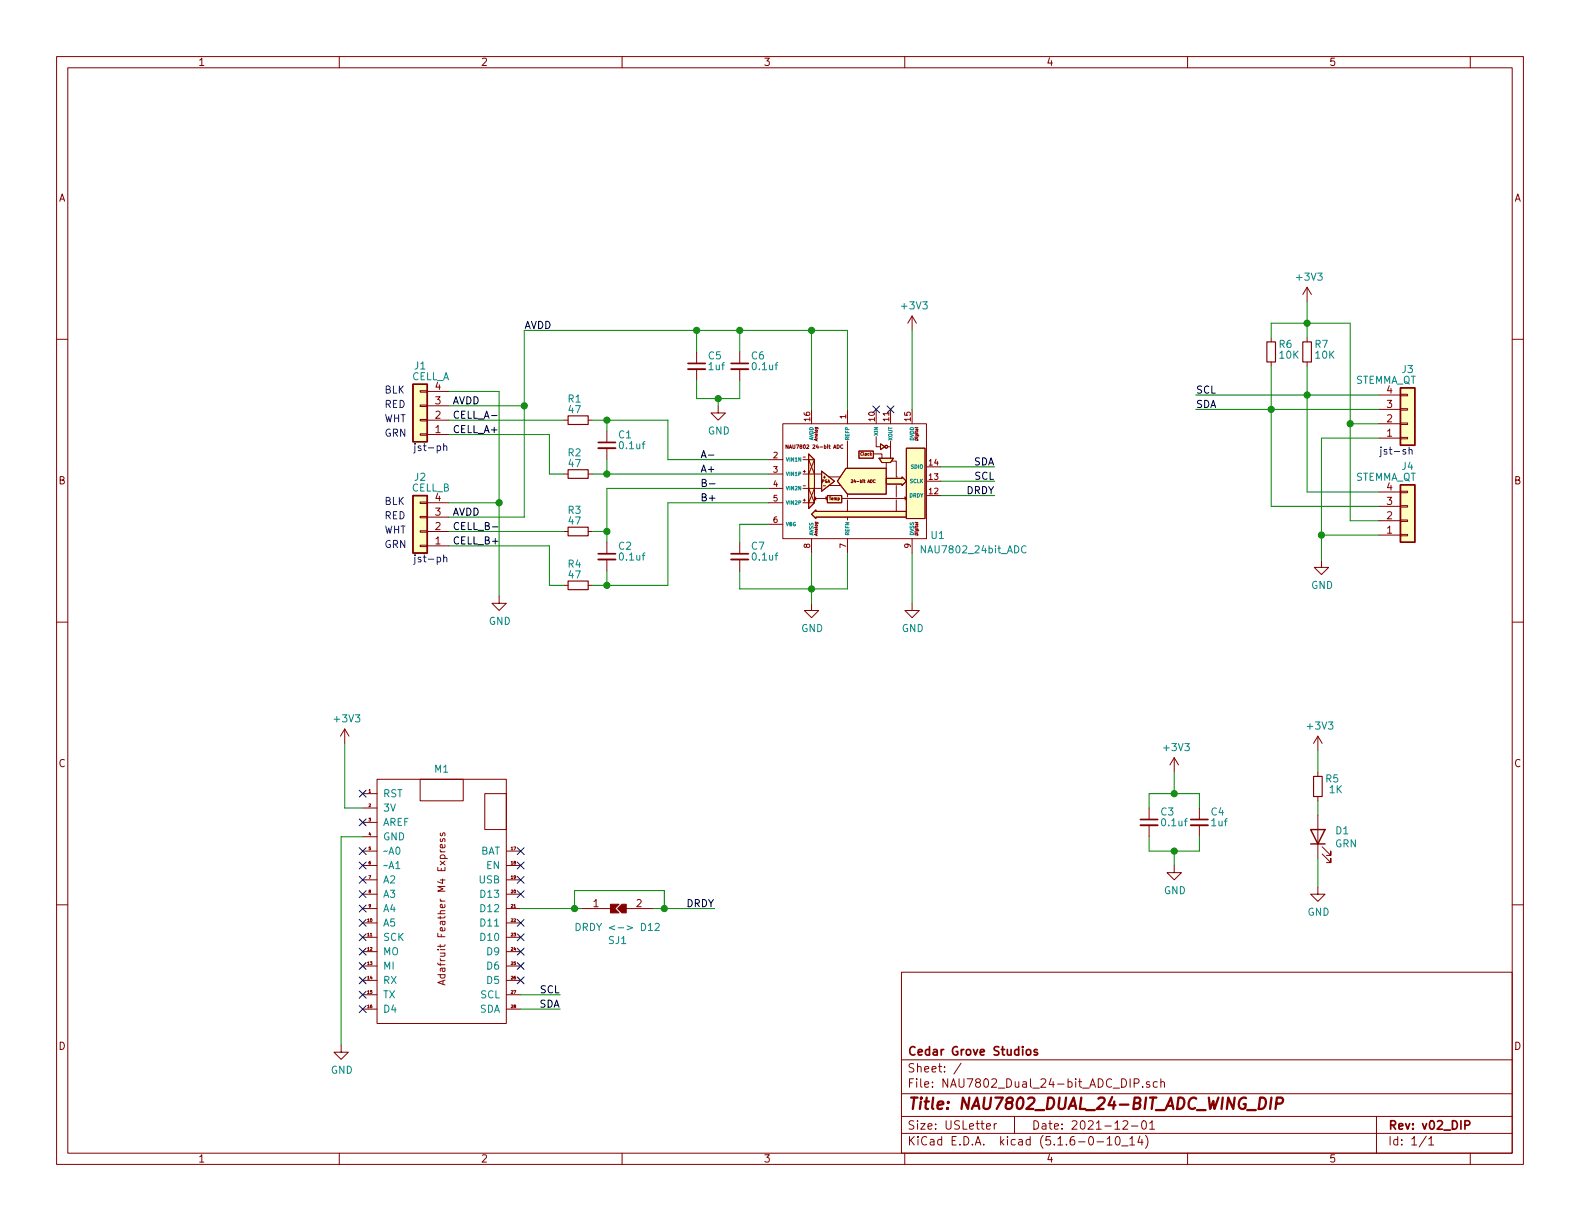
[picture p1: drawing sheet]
<svg xmlns="http://www.w3.org/2000/svg" width="279mm" height="216mm" viewBox="0 0 279 216" stroke-linecap="round" stroke-linejoin="round" font-family="sans-serif">
<g fill="none" stroke="#840000" stroke-width=".18">
<path d="M10 10h259.4v195.9h-259.4zM12 12h255.4v191.9h-255.4zM60 10v2M110 10v2M160 10v2M210 10v2M260 10v2M10 60h2M161.3 55.9v2.5M161.3 55.9l-.8 1.3M161.3 55.9l.8 1.3M224.8 59.7v.8"/>
<path d="M231.1 50.8v2.5M231.1 59.7v.8M231.1 50.8l-.7 1.3M231.1 50.8l.8 1.3M267.4 60h2M74.3 69.1h1.3v.2h-1.3zM74.3 71.6h1.3v.3h-1.3zM74.3 76.7h1.3v.3h-1.3zM74.3 74.2h1.3v.2h-1.3zM75.6 74.3h3.8M75.6 76.8h3.8M75.6 71.8h3.8"/>
<path d="M75.6 69.2h3.8M99.7 74.3h.8M104 74.3h.8M107.3 76.2v2M107.3 79.2v2.1M123.2 62.2v2.1M123.2 65.3v2M127 71.8v1.2h1.3l-1.3 1.3-1.3-1.3h1.3M130.8 62.2v2.1M130.8 65.3v2M138.4 74.9h25.4v20.4h-25.4zM139.4 78.7v.6l-.4-.6v.6"/>
<path d="M143.5 72.4v2.5M149 78.7a.28 .28 0 0 0-.4 .3 .28 .28 0 0 0 .4 .2M149.9 72.4v2.5M149.9 78v4.8M151.9 79.8h2.5v1.2h-2.5zM154.9 77.2v1.8h.8M154.9 72.4v2.5M155.7 78.5l.8 .5-.8 .5zM157.5 78v1h-.5M157.5 72.4v2.5M157.5 79v2M160.3 79.2h3.3v12.5h-3.3z"/>
<path d="M161.3 72.4v2.5M224.8 64v.8M231.1 64v.8M243.8 77.5h3.8M243.8 74.9h3.8M243.8 72.4h3.8M243.8 69.9h3.8M247.6 69.7h1.3v.3h-1.3zM247.6 72.3h1.3v.2h-1.3zM247.6 77.3h1.3v.3h-1.3zM247.6 74.8h1.3v.3h-1.3zM74.3 88.8h1.3v.2h-1.3z"/>
<path d="M74.3 91.3h1.3v.3h-1.3zM74.3 96.4h1.3v.2h-1.3zM74.3 93.9h1.3v.2h-1.3zM75.6 88.9h3.8M75.6 94h3.8M75.6 96.5h3.8M75.6 91.4h3.8M99.7 83.8h.8M99.7 94h.8M104 83.8h.8M104 94h.8M107.3 95.9v2"/>
<path d="M107.3 98.9v2.1M130.8 95.9v2M130.8 98.9v2.1M135.9 88.9h2.5M135.9 86.4h2.5M135.9 83.8h2.5M135.9 81.3h2.5M135.9 92.7h2.5M142 88.9h1M142 86.4h3.3M142 83.8h3.3M142 81.3h2l-1 2.5"/>
<path d="M143 80.3l1 1v7.6l-1 1zM143 86.4l1 2.5h-1M143 81.3l1 2.5M143.5 95.3v2.5M144 86.4l-1 2.5M144.3 90.2v.2h16v1h-16v.3l-.8-.8zM144.3 87.9l-.3 .2 .3 .3-.3-.3h2.3l-.3-.2 .3 .2-.3 .3M145.3 83.3l2.3 1.8-2.3 1.8zM146.3 87.6h2.5v1.3h-2.5zM146.6 85.9h2M146.6 84.3h2M148.8 88.1h11.5l-.3-.2 .3 .2-.3 .3"/>
<path d="M149.6 82.8h7.1v4.6h-6.8l-1.8-2.3zM149.9 87.4v.5M149.9 88.4v2M149.9 91.4v.5M149.9 95.3v2.5M150.5 84.9l.3 .1-.3 .3h.3M154.4 80.3h1.6v.7M154.8 84.9a.24 .24 0 0 0-.4 .2 .24 .24 0 0 0 .4 .2M155.4 81h2.6l-.5 .8h-1.5zM156.7 84.6h2.8v-.3l.8 .8-.8 .8v-.3h-2.8zM156.7 81.8v1M157.7 81.5h.8v2.8"/>
<path d="M158.5 84.3h.1M158.5 85.9v2M158.5 88.4v2M161.3 95.3v2.5M163.8 87.6h2.6M163.8 85.1h2.6M163.8 82.6h2.6M233.7 99.1v1.2h1.2l-1.2 1.3-1.3-1.3h1.3M243.8 94.6h3.8M243.8 92.1h3.8M243.8 89.5h3.8M243.8 87h3.8"/>
<path d="M247.6 86.9h1.3v.2h-1.3zM247.6 89.4h1.3v.3h-1.3zM247.6 94.5h1.3v.2h-1.3zM247.6 91.9h1.3v.3h-1.3zM10 110h2M88.3 105.4v1.3h1.2l-1.2 1.3-1.3-1.3h1.3M99.7 103.5h.8M104 103.5h.8M143.5 106.7v1.3h1.3l-1.3 1.2-1.3-1.2h1.3M161.3 106.7v1.3h1.3l-1.3 1.2-1.3-1.2h1.3M267.4 110h2M61 128.9l-.8 1.3"/>
<path d="M61 128.9v2.5M61 128.9l.7 1.3M66.7 137.8h22.8v43.2h-22.8zM74.3 137.8h7.6v3.8h-7.6zM207.6 134l-.7 1.3M207.6 134v2.5M207.6 134l.8 1.3M233 130.2v2.5M233 136.5v.8M233 130.2l-.7 1.2M233 130.2l.8 1.2M10 160h2"/>
<path d="M64.1 140.3h2.6M64.1 150.5h2.6M64.1 153h2.6M64.1 155.6h2.6M64.1 142.9h2.6M64.1 158.1h2.6M64.1 145.4h2.6M64.1 148h2.6M77.9 148.3v.3l.1 .2h.2l.1-.5h.3v.5M77.9 147.3v.3l.1 .2 .2-.1 .1-.4h.3v.5M78.6 149.4l.1 .3-.2 .2h-.6v-.5l.3-.1 .1 .6M85.7 140.3h3.8v6.4h-3.8z"/>
<path d="M89.5 150.5h2.6M89.5 153h2.6M89.5 155.6h2.6M89.5 158.1h2.6M203.2 142.9v2M203.2 145.9v2.1M207.6 153v1.3h1.3l-1.3 1.3-1.2-1.3h1.2M212.1 142.9v2M212.1 145.9v2.1M233 156.8v1.3h1.3l-1.3 1.3-1.2-1.3h1.2M233 140.8v.8M233 144.1v7.7"/>
<path d="M233.8 151l1.5 1.5v-.7v.7h-.7M233.8 149.7l1.5 1.6v-.8v.8h-.7M267.4 160h2M64.1 160.7h2.6M64.1 163.2h2.6M64.1 165.7h2.6M64.1 168.3h2.6M64.1 170.8h2.6M64.1 173.4h2.6M64.1 175.9h2.6M64.1 178.4h2.6M78.3 173.4v.6"/>
<path d="M78.7 173.3l-1.3 .4 1.3 .5M89.5 160.7h2.6M89.5 163.2h2.6M89.5 165.7h2.6M89.5 168.3h2.6M89.5 170.8h2.6M89.5 173.4h2.6M89.5 175.9h2.6M89.5 178.4h2.6M102.9 160.7h5M110.5 160.7h5.1M159.4 171.9h108v32h-108z"/>
<path d="M60.3 184.8v1.3h1.3l-1.3 1.2-1.2-1.2h1.2M159.4 197.4h108M159.4 193.4h108M159.4 187.4h108M170 188l-1.3 1.9M174.4 199.2l.8-.2-.1-.2-.4-.1-.3 .2 .1 .7h.6M175.8 198.7v1M176.2 198.7l-.3 .1-.1 .2M179.4 197.4v3M198.6 198.3l.2-.1h.4l.2 .4-.9 1.1h.9M200.1 199.1h1.1M200.6 191.5h.7l.1-.2-.1-.5h-.7v1.5"/>
<path d="M202 198.3l.4-.1a.94 .94 0 0 1 0 1.5 .82 .82 0 0 1-.4-1.4zM202.1 192.1v.2M203.3 191.3h-.4l-.2 .2 .1 .2 .5 .1v.4h-.6M203.3 198.6l.4-.4v1.5M203.3 199.7h.9M204.6 191.3h-.4l-.3 .2 .1 .6 .2 .2 .4-.1M205.3 191.4l.2-.1h.3l.1 1M205.3 190.8v1.5M243.4 197.4v6.5M60 203.9v2M110 203.9v2M159.4 200.4h108"/>
<path d="M160 203.9v2M194 201.9h1.1M195.8 201.4l.4-.4v1.5M195.8 202.5h.8M197.4 201.1l.3-.1a.94 .94 0 0 1 0 1.5 .79 .79 0 0 1-.3-1.4zM198.3 202.6h1.2M199.8 201.4l.4-.4v1.5M199.8 202.5h.8M201.6 200.9l-.4 1.1h.9M201.9 201.5v1M202.6 200.8a1.71 1.71 0 0 1 0 2.2M210 203.9v2"/>
<path d="M252.2 200.9l-1.2 1.9M252.7 201.4l.4-.4v1.5M252.7 202.5h.8M260 203.9v2"/>
<circle cx="156.7" cy="79" r=".25"/>
</g>
<path d="M105.8 78.2h3M121.7 64.3h3M129.3 64.3h3M105.8 97.9h3M129.3 97.9h3M201.7 144.9h3M210.6 144.9h3M181.6 185.7l.2-.1 .4 .1v.7l-.2 .2-.4-.2zM183.4 185.6h-.3l-.2 .2v.2l.5 .1v.4h-.5M259.1 199l.7-.1 .1-.2-.1-.4-.2-.1h-.5v1.5" fill="none" stroke="#840000" stroke-width=".3"/>
<path d="M222.8 194.1h.5a1.09 1.09 0 0 1 .6 1.1 1.09 1.09 0 0 1-.8 .9h-.5zM224.8 194.1l-.2 2M225.7 195.1h.7a.58 .58 0 0 0 .5-.4 .58 .58 0 0 0-.3-.6h-.8l-.2 2" fill="none" stroke="#840000" stroke-width=".41"/>
<g fill="#ffffc2" stroke="#ffffc2" stroke-width=".18">
<path d="M146.3 87.6h2.5v1.3h-2.5z"/>
<path d="M151.9 79.8h2.5v1.2h-2.5z"/>
<path d="M160.3 79.2h3.3v12.5h-3.3z"/>
<path d="M155.7 78.5l.8 .5-.8 .5z"/>
<path d="M155.4 81h2.6l-.5 .8h-1.5z"/>
<path d="M156.7 84.6h2.8v-.3l.8 .8-.8 .8v-.3h-2.8z"/>
<path d="M144.3 90.2v.2h16v1h-16v.3l-.8-.8z"/>
<path d="M145.3 83.3l2.3 1.8-2.3 1.8z"/>
<path d="M143 80.3l1 1v7.6l-1 1z"/>
<path d="M149.6 82.8h7.1v4.6h-6.8l-1.8-2.3z"/>
<path d="M73 67.9h2.6v10.2h-2.6z"/>
<path d="M73 87.6h2.6v10.2h-2.6z"/>
<path d="M247.6 85.7h2.6v10.2h-2.6z"/>
<path d="M247.6 68.6h2.6v10.1h-2.6z"/>
<circle cx="156.7" cy="79" r=".25"/>
</g>
<path d="M181.4 96.6a.6 .6 0 0 0-.8 .4 .6 .6 0 0 0 .6 .8l.2-.2M70 152.7l.4-.4v1.3M70 153.6h.7M70.1 149.9l.2-.1a.69 .69 0 0 1 .4 .6 .69 .69 0 0 1-.4 .7l-.2-.2-.1-.3zM101.9 163.3a.64 .64 0 0 1 .7 .6 .64 .64 0 0 1-.7 .6zM115.8 163.4l.5-.1 .2 .1 .1 .2-.1 .2-.7 .7h.8" fill="none" stroke="#008484" stroke-width=".18"/>
<path d="M100.5 73.5h3.5v1.6h-3.5zM224 60.5h1.6v3.5h-1.6zM230.4 60.5h1.5v3.5h-1.5zM100.5 83.1h3.5v1.5h-3.5zM100.5 93.2h3.5v1.5h-3.5zM100.5 102.7h3.5v1.6h-3.5zM232.3 137.3h1.5v3.5h-1.5z" fill="none" stroke="#840000" stroke-width=".2"/>
<path d="M105.8 79.2h3M121.7 65.3h3M129.3 65.3h3M105.8 98.9h3M129.3 98.9h3M201.7 145.9h3M210.6 145.9h3" fill="none" stroke="#840000" stroke-width=".33"/>
<path d="M73 67.9h2.6v10.2h-2.6zM247.6 68.6h2.6v10.1h-2.6zM73 87.6h2.6v10.2h-2.6zM247.6 85.7h2.6v10.2h-2.6zM231.8 146.7h2.5l-1.3 2.5zM231.8 149.2h2.5" fill="none" stroke="#840000" stroke-width=".25"/>
<g fill="#840000" stroke="#840000" stroke-width=".18">
<path d="M110 159.9h.7v1.5h-.7l-.8-.7z"/>
<path d="M107.9 159.9h1.6l-.8 .8 .8 .7h-1.6z"/>
</g>
<g fill="none" stroke="#008400" stroke-width=".18">
<path d="M123.2 58.4v3.8M130.8 58.4v3.8M143.5 58.4v14M161.3 58.4v14M224.8 59.7v-2.5h14v34.9h5M231.1 53.3v6.4M79.4 69.2h8.9v36.2M79.4 76.8h17.8v7h2.5M79.4 74.3h20.3M79.4 71.8h13.3M104.8 74.3h13.3v7h17.8M107.3 74.3v1.9"/>
<path d="M123.2 67.3v3.2h7.6v-3.2M127 70.5v1.3M149.9 72.4v-14h-57.2v33h-13.3M211.5 72.4h32.3M211.5 69.9h32.3M224.8 64.8v24.7h19M231.1 64.8v22.2h12.7M238.8 74.9h5M243.8 77.5h-10.1v21.6M79.4 96.5h17.8v7h2.5M79.4 88.9h8.9M79.4 94h20.3"/>
<path d="M104.8 83.8h31.1M104.8 94h2.5M107.3 81.3v2.5M135.9 92.7h-5.1v3.2M135.9 86.4h-28.6v9.5M135.9 88.9h-17.8v14.6h-13.3M143.5 97.8v8.9M149.9 97.8v6.3h-19.1v-3.1M161.3 97.8v8.9M166.4 87.6h9.5M166.4 85.1h9.5M166.4 82.6h9.5"/>
<path d="M233.7 94.6h10.1M107.3 101v2.5M61 131.4v11.5h3.1M207.6 136.5v3.8M233 132.7v3.8M64.1 148h-3.8v36.8M203.2 142.9v-2.6h8.9v2.6M203.2 148v2.5h8.9v-2.5M207.6 150.5v2.5M233 141.6v2.5M233 151.8v5M92.1 160.7h10.8"/>
<path d="M92.1 178.4h7M92.1 175.9h7M101.6 160.7v-3.2h15.9v3.2M115.6 160.7h10.8"/>
</g>
<path d="M86.9 73.5h1M87.1 93.2h1M124.2 85.4l.5-.1 .2-.2-.1-.2-.6-.1v1.2h.5l.2-.1v-.3l-.3-.2M125.3 80.5h.9M125.5 85.5h.9" fill="none" stroke="#000" stroke-width=".18"/>
<path d="M77.3 78.9l.4-.1 .2 .3-.1 .5h-.5M78.5 79l.2-.2 .2 .1 .1 .8M78.5 78.4v1.3M248.6 79.5h-.3l-.2 .2v.1l.5 .2v.3h-.5M249.2 79.6l.2-.1h.3v.8M249.2 79v1.3M77.3 98.6l.4-.1 .2 .3-.1 .5h-.5M78.5 98.7l.2-.2 .2 .1 .1 .8M78.5 98.1v1.3" fill="none" stroke="#0000c2" stroke-width=".18"/>
<g fill="#008400" stroke="#008400" stroke-width=".25">
<circle cx="231.1" cy="57.2" r=".51"/>
<circle cx="238.8" cy="74.9" r=".51"/>
<circle cx="233.7" cy="94.6" r=".51"/>
<circle cx="224.8" cy="72.4" r=".51"/>
<circle cx="88.3" cy="88.9" r=".51"/>
<circle cx="101.6" cy="160.7" r=".51"/>
<circle cx="127" cy="70.5" r=".51"/>
<circle cx="117.5" cy="160.7" r=".51"/>
<circle cx="207.6" cy="150.5" r=".51"/>
<circle cx="130.8" cy="58.4" r=".51"/>
<circle cx="92.7" cy="71.8" r=".51"/>
<circle cx="143.5" cy="58.4" r=".51"/>
<circle cx="107.3" cy="83.8" r=".51"/>
<circle cx="107.3" cy="94" r=".51"/>
<circle cx="107.3" cy="103.5" r=".51"/>
<circle cx="207.6" cy="140.3" r=".51"/>
<circle cx="231.1" cy="69.9" r=".51"/>
<circle cx="143.5" cy="104.1" r=".51"/>
<circle cx="107.3" cy="74.3" r=".51"/>
<circle cx="123.2" cy="58.4" r=".51"/>
</g>
<g fill="none" stroke="#000084" stroke-width=".18">
<path d="M154.3 71.8l1.2 1.2M155.5 71.8l-1.2 1.2M156.9 71.8l1.2 1.2M158.1 71.8l-1.2 1.2M63.5 139.7l1.2 1.2M64.7 139.7l-1.2 1.2M63.5 157.5l1.2 1.2M63.5 155l1.2 1.2M63.5 152.4l1.2 1.2M63.5 149.9l1.2 1.2M63.5 144.8l1.2 1.2M64.7 157.5l-1.2 1.2"/>
<path d="M64.7 155l-1.2 1.2M64.7 152.4l-1.2 1.2M64.7 149.9l-1.2 1.2M64.7 144.8l-1.2 1.2M91.5 157.5l1.2 1.2M91.5 155l1.2 1.2M91.5 152.4l1.2 1.2M91.5 149.9l1.2 1.2M92.7 157.5l-1.2 1.2M92.7 155l-1.2 1.2M92.7 152.4l-1.2 1.2M92.7 149.9l-1.2 1.2"/>
<path d="M63.5 175.3l1.2 1.2M63.5 172.7l1.2 1.3M63.5 170.2l1.2 1.2M63.5 167.7l1.2 1.2M63.5 165.1l1.2 1.2M63.5 162.6l1.2 1.2M63.5 160l1.2 1.3M63.5 177.8l1.2 1.2M64.7 175.3l-1.2 1.2M64.7 172.7l-1.2 1.3M64.7 170.2l-1.2 1.2M64.7 167.7l-1.2 1.2"/>
<path d="M64.7 165.1l-1.2 1.2M64.7 162.6l-1.2 1.2M64.7 160l-1.2 1.3M64.7 177.8l-1.2 1.2M91.5 172.7l1.2 1.3M91.5 170.2l1.2 1.2M91.5 167.7l1.2 1.2M91.5 165.1l1.2 1.2M91.5 162.6l1.2 1.2M92.7 172.7l-1.2 1.3M92.7 170.2l-1.2 1.2M92.7 167.7l-1.2 1.2"/>
<path d="M92.7 165.1l-1.2 1.2M92.7 162.6l-1.2 1.2"/>
</g>
<text font-size="2.8" fill="#840000" x="160.4" y="196.2">Title: NAU7802_DUAL_24-BIT_ADC_WING_DIP</text>
<g font-size="2.1" fill="#840000">
<text x="160.4" y="189.6">Sheet: /</text>
<text x="160.4" y="186.6">Cedar Grove Studios</text>
<text x="160.4" y="192.3">File: NAU7802_Dual_24-bit_ADC_DIP.sch</text>
<text x="160.4" y="202.5">KiCad E.D.A. kicad (5.1.6-0-10_14)</text>
<text x="160.4" y="199.7">Size: USLetter</text>
<text x="182.4" y="199.7">Date: 2021-12-01</text>
<text x="245.4" y="199.7">Rev: v02_DIP</text>
<text x="245.4" y="202.5">Id: 1/1</text>
</g>
<g font-size="1.8" fill="#840000">
<text x="35" y="11.6">1</text>
<text x="85" y="11.6">2</text>
<text x="135" y="11.6">3</text>
<text x="185" y="11.6">4</text>
<text x="235" y="11.6">5</text>
<text x="10.4" y="35.6">A</text>
<text x="267.8" y="35.6">A</text>
<text x="77" y="71.5">3</text>
<text x="245.3" y="69.6">4</text>
<text x="77" y="76.6">1</text>
<text x="77" y="74">2</text>
<text x="245.3" y="77.2">1</text>
<text x="245.3" y="74.7">2</text>
<text x="245.3" y="72.1">3</text>
<text x="10.4" y="85.6">B</text>
<text x="245.3" y="89.3">3</text>
<text x="245.3" y="86.7">4</text>
<text x="267.8" y="85.6">B</text>
<text x="77" y="93.7">2</text>
<text x="77" y="91.2">3</text>
<text x="245.3" y="94.4">1</text>
<text x="245.3" y="91.8">2</text>
<text x="77" y="96.3">1</text>
<text x="10.4" y="135.6">C</text>
<text x="267.8" y="135.6">C</text>
<text x="104.9" y="160.4">1</text>
<text x="112.5" y="160.4">2</text>
<text x="78.8" y="172.6" transform="rotate(-90 78.8 172.6)">Adafruit Feather M4 Express</text>
<text x="10.4" y="185.6">D</text>
<text x="267.8" y="185.6">D</text>
<text x="35" y="205.5">1</text>
<text x="85" y="205.5">2</text>
<text x="135" y="205.5">3</text>
<text x="185" y="205.5">4</text>
<text x="235" y="205.5">5</text>
</g>
<g font-size="1.8" fill="#008484">
<text x="229.4" y="49.6">+3V3</text>
<text x="159.6" y="54.7">+3V3</text>
<text x="73.3" y="65.3">J1</text>
<text x="125.3" y="63.6">C5</text>
<text x="125.4" y="65.5">1uf</text>
<text x="132.9" y="63.6">C6</text>
<text x="133.2" y="65.5">0.1uf</text>
<text x="226.2" y="61.5">R6</text>
<text x="226.3" y="63.4">10K</text>
<text x="232.6" y="61.5">R7</text>
<text x="232.7" y="63.4">10K</text>
<text x="248" y="66">J3</text>
<text x="72.7" y="67.2">CELL_A</text>
<text x="77" y="69">4</text>
<text x="100.5" y="71.2">R1</text>
<text x="239.6" y="67.9">STEMMA_QT</text>
<text x="100.6" y="73.1">47</text>
<text x="109.4" y="77.5">C1</text>
<text x="125.2" y="76.8">GND</text>
<text x="100.5" y="80.7">R2</text>
<text x="100.6" y="82.6">47</text>
<text x="109.7" y="79.4">0.1uf</text>
<text x="248" y="83.1">J4</text>
<text x="72.8" y="86.9">CELL_B</text>
<text x="73.3" y="85">J2</text>
<text x="77" y="88.6">4</text>
<text x="239.6" y="85">STEMMA_QT</text>
<text x="100.5" y="90.9">R3</text>
<text x="100.6" y="92.8">47</text>
<text x="164.7" y="95.3">U1</text>
<text x="100.5" y="100.4">R4</text>
<text x="109.4" y="97.2">C2</text>
<text x="109.7" y="99.1">0.1uf</text>
<text x="132.9" y="97.2">C7</text>
<text x="133.2" y="99.1">0.1uf</text>
<text x="163.3" y="97.8">NAU7802_24bit_ADC</text>
<text x="100.6" y="102.3">47</text>
<text x="231.9" y="104.1">GND</text>
<text x="86.4" y="110.5">GND</text>
<text x="141.7" y="111.8">GND</text>
<text x="159.5" y="111.8">GND</text>
<text x="59.3" y="127.7">+3V3</text>
<text x="231.3" y="129">+3V3</text>
<text x="76.9" y="136.6">M1</text>
<text x="205.9" y="132.8">+3V3</text>
<text x="67.7" y="141">RST</text>
<text x="67.7" y="143.5">3V</text>
<text x="234.5" y="138.4">R5</text>
<text x="235.1" y="140.3">1K</text>
<text x="67.7" y="146">AREF</text>
<text x="67.7" y="148.6">GND</text>
<text x="205.3" y="144.2">C3</text>
<text x="205.6" y="146.1">0.1uf</text>
<text x="214.2" y="144.2">C4</text>
<text x="214.3" y="146.1">1uf</text>
<text x="236.1" y="149.8">GRN</text>
<text x="236.2" y="147.5">D1</text>
<text x="67.7" y="151.1">A0</text>
<text x="67.7" y="153.7">A1</text>
<text x="84.9" y="151.1">BAT</text>
<text x="86.1" y="153.7">EN</text>
<text x="67.7" y="156.2">A2</text>
<text x="67.7" y="158.8">A3</text>
<text x="67.7" y="161.3">A4</text>
<text x="84.8" y="156.2">USB</text>
<text x="85.3" y="158.8">D13</text>
<text x="85.3" y="161.3">D12</text>
<text x="205.8" y="158.1">GND</text>
<text x="231.2" y="161.9">GND</text>
<text x="67.7" y="163.8">A5</text>
<text x="67.7" y="166.4">SCK</text>
<text x="85.3" y="163.8">D11</text>
<text x="85.3" y="166.4">D10</text>
<text x="103.3" y="164.6">DRDY &lt;-&gt; D12</text>
<text x="107.6" y="166.9">SJ1</text>
<text x="67.7" y="168.9">MO</text>
<text x="67.7" y="171.4">MI</text>
<text x="67.7" y="174">RX</text>
<text x="86.3" y="168.9">D9</text>
<text x="86.3" y="171.4">D6</text>
<text x="86.3" y="174">D5</text>
<text x="67.7" y="176.5">TX</text>
<text x="67.7" y="179.1">D4</text>
<text x="84.8" y="179.1">SDA</text>
<text x="85" y="176.5">SCL</text>
<text x="58.5" y="189.9">GND</text>
</g>
<g font-size="1.8">
<text x="92.7" y="58.2">AVDD</text>
<text x="80" y="71.5">AVDD</text>
<text x="211.5" y="69.6">SCL</text>
<text x="80" y="76.6">CELL_A+</text>
<text x="80" y="74">CELL_A-</text>
<text x="211.5" y="72.1">SDA</text>
<text x="123.8" y="83.6">A+</text>
<text x="123.8" y="81">A-</text>
<text x="172.2" y="82.3">SDA</text>
<text x="123.8" y="88.6">B+</text>
<text x="170.9" y="87.4">DRDY</text>
<text x="172.4" y="84.8">SCL</text>
<text x="80" y="91.2">AVDD</text>
<text x="80" y="93.7">CELL_B-</text>
<text x="80" y="96.3">CELL_B+</text>
<text x="121.4" y="160.4">DRDY</text>
<text x="95.3" y="178.2">SDA</text>
<text x="95.5" y="175.6">SCL</text>
</g>
<g font-size="1.8" fill="#0000c2">
<text x="67.9" y="69.6">BLK</text>
<text x="67.9" y="74.7">WHT</text>
<text x="67.9" y="77.2">GRN</text>
<text x="67.9" y="72.1">RED</text>
<text x="73" y="79.8">jst-ph</text>
<text x="243.8" y="80.4">jst-sh</text>
<text x="67.9" y="89.3">BLK</text>
<text x="67.9" y="94.4">WHT</text>
<text x="67.9" y="91.8">RED</text>
<text x="67.9" y="96.9">GRN</text>
<text x="73" y="99.4">jst-ph</text>
</g>
<g font-size="1.4" fill="#840000">
<text x="143.3" y="74.4" transform="rotate(-90 143.3 74.4)">16</text>
<text x="149.6" y="74" transform="rotate(-90 149.6 74)">1</text>
<text x="154.7" y="74.4" transform="rotate(-90 154.7 74.4)">10</text>
<text x="157.2" y="74.4" transform="rotate(-90 157.2 74.4)">11</text>
<text x="161" y="74.4" transform="rotate(-90 161 74.4)">15</text>
<text x="136.8" y="81">2</text>
<text x="136.8" y="83.6">3</text>
<text x="164.3" y="82.3">14</text>
<text x="136.8" y="86.1">4</text>
<text x="136.8" y="88.6">5</text>
<text x="164.3" y="87.4">12</text>
<text x="164.3" y="84.8">13</text>
<text x="136.8" y="92.5">6</text>
<text x="143.3" y="96.9" transform="rotate(-90 143.3 96.9)">8</text>
<text x="149.6" y="96.9" transform="rotate(-90 149.6 96.9)">7</text>
<text x="161" y="96.9" transform="rotate(-90 161 96.9)">9</text>
</g>
<g font-size=".9" fill="#008484">
<text x="143.8" y="78" transform="rotate(-90 143.8 78)">AVDD</text>
<text x="150.2" y="77.8" transform="rotate(-90 150.2 77.8)">REFP</text>
<text x="155.2" y="76.9" transform="rotate(-90 155.2 76.9)">XIN</text>
<text x="157.8" y="77.9" transform="rotate(-90 157.8 77.9)">XOUT</text>
<text x="161.6" y="78" transform="rotate(-90 161.6 78)">DVDD</text>
<text x="138.9" y="81.6">VIN1N</text>
<text x="161.2" y="82.9">SDIO</text>
<text x="138.9" y="84.1">VIN1P</text>
<text x="138.9" y="86.7">VIN2N</text>
<text x="138.9" y="89.2">VIN2P</text>
<text x="160.8" y="87.9">DRDY</text>
<text x="160.9" y="85.4">SCLK</text>
<text x="138.9" y="93">VBG</text>
<text x="143.8" y="94.7" transform="rotate(-90 143.8 94.7)">AVSS</text>
<text x="150.2" y="94.7" transform="rotate(-90 150.2 94.7)">REFN</text>
<text x="161.6" y="94.7" transform="rotate(-90 161.6 94.7)">DVSS</text>
</g>
<text font-size=".9" fill="#840000" x="139.7" y="79.3">NAU7802 24-bit ADC</text>
<g font-size=".7" fill="#840000">
<text x="144.6" y="77.9" transform="rotate(-90 144.6 77.9)">Analog</text>
<text x="162.3" y="77.8" transform="rotate(-90 162.3 77.8)">Digital</text>
<text x="142" y="83.6">+</text>
<text x="142.1" y="81.1">-</text>
<text x="152.2" y="80.5">Clock</text>
<text x="142" y="88.7">+</text>
<text x="142.1" y="86.1">-</text>
<text x="145.3" y="85.4">PGA</text>
<text x="145.6" y="84.6">+</text>
<text x="145.7" y="86.1">-</text>
<text x="146.6" y="88.4">Temp</text>
<text x="150.9" y="85.4">24-bit ADC</text>
<text x="144.6" y="94.7" transform="rotate(-90 144.6 94.7)">Analog</text>
<text x="162.3" y="94.5" transform="rotate(-90 162.3 94.5)">Digital</text>
<text x="65.2" y="140.1">1</text>
<text x="65.2" y="142.7">2</text>
<text x="65.2" y="145.2">3</text>
<text x="65.2" y="147.8">4</text>
<text x="65.2" y="150.3">5</text>
<text x="65.2" y="152.8">6</text>
<text x="65.2" y="155.4">7</text>
<text x="90.4" y="150.3">17</text>
<text x="90.4" y="152.8">18</text>
<text x="90.4" y="155.4">19</text>
<text x="65.2" y="157.9">8</text>
<text x="65.2" y="160.5">9</text>
<text x="90.4" y="157.9">20</text>
<text x="90.4" y="160.5">21</text>
<text x="65" y="163">10</text>
<text x="65" y="165.5">11</text>
<text x="90.4" y="163">22</text>
<text x="90.4" y="165.5">23</text>
<text x="65" y="168.1">12</text>
<text x="65" y="170.6">13</text>
<text x="65" y="173.2">14</text>
<text x="90.4" y="168.1">24</text>
<text x="90.4" y="170.6">25</text>
<text x="90.4" y="173.2">26</text>
<text x="65" y="175.7">15</text>
<text x="65" y="178.2">16</text>
<text x="90.4" y="175.7">27</text>
<text x="90.4" y="178.2">28</text>
</g>
</svg>
